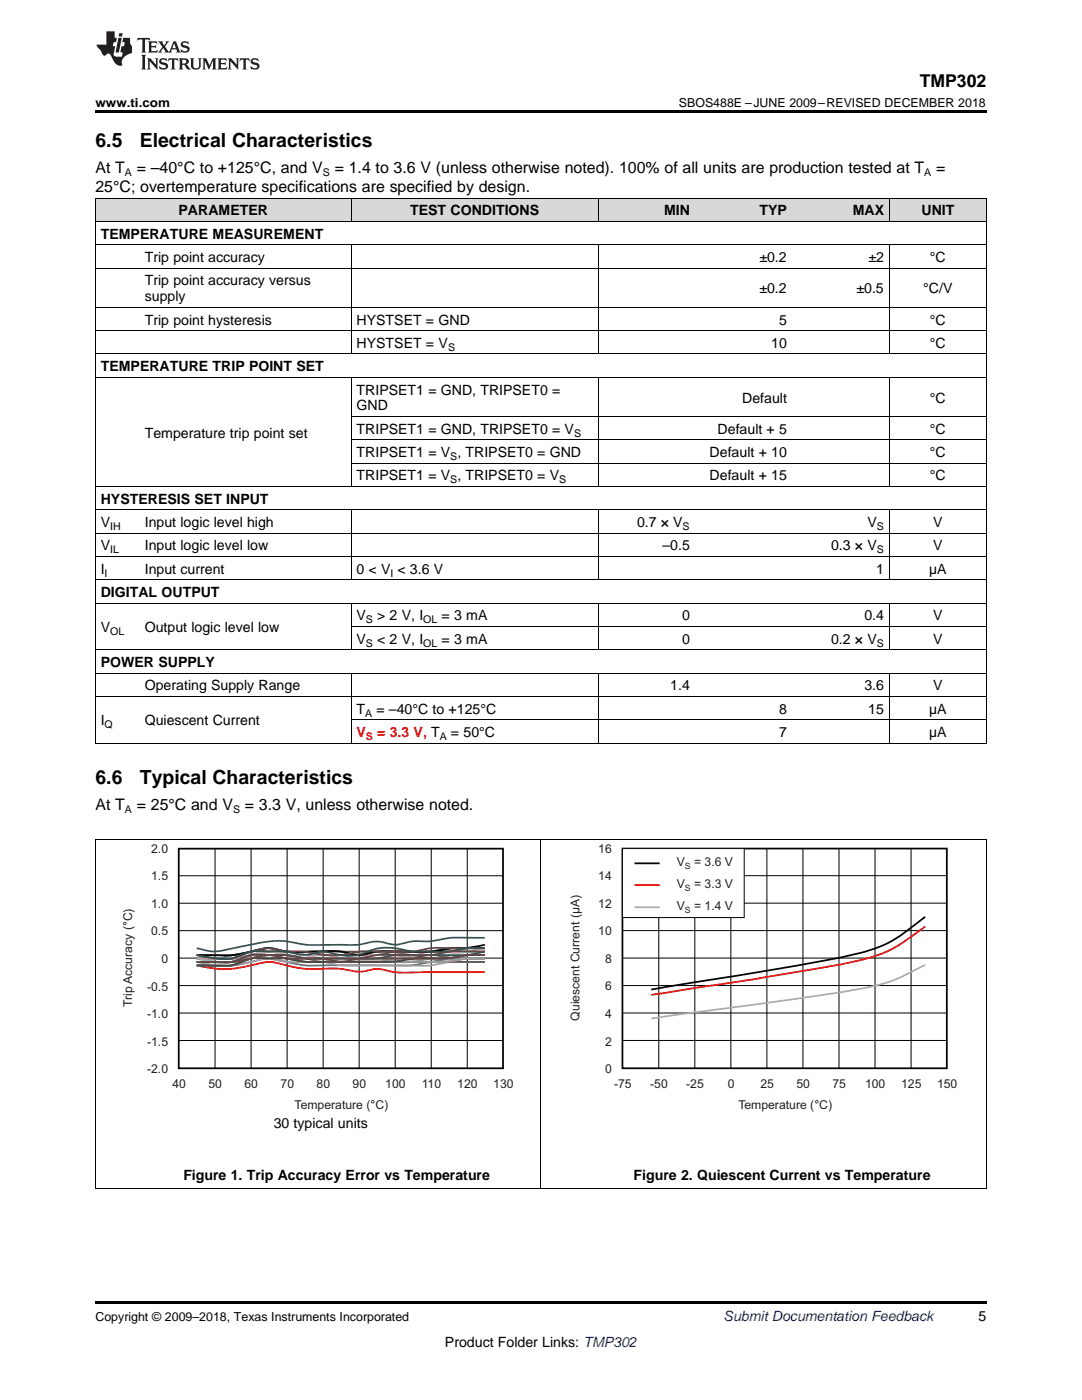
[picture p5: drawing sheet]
<svg xmlns="http://www.w3.org/2000/svg" width="216mm" height="279mm" viewBox="0 0 216 279" stroke-linecap="round" stroke-linejoin="round" font-family="sans-serif">
<g fill="#d8d8d8">
<path d="M19 39.6h8.8v4.6h-8.8z"/>
<path d="M27.8 39.6h42.3v4.6h-42.3z"/>
<path d="M70.1 39.6h49.3v4.6h-49.3z"/>
<path d="M119.4 39.6h19.3v4.6h-19.3z"/>
<path d="M138.7 39.6h19.4v4.6h-19.4z"/>
<path d="M158.1 39.6h19.4v4.6h-19.4z"/>
<path d="M177.5 39.6h19.3v4.6h-19.3z"/>
</g>
<path d="M19 237.2h.2zM196.7 237.2h.1zM19 259.7h177.8v.5h-177.8z" fill="#000"/>
<g fill="none" stroke="#000" stroke-width=".2">
<path d="M19.1 167.6v69.6M35.7 174.8h64.7M42.9 169.4v43.8M50.1 169.4v43.8M57.3 169.4v43.8M64.5 169.4v43.8M71.7 169.4v43.8M78.9 169.4v43.8M86 169.4v43.8M93.2 169.4v43.8M107.9 167.6v69.6M124.2 174.8h64.7"/>
<path d="M131.5 169.4v43.8M138.6 169.4v43.8M145.8 169.4v43.8M153 169.4v43.8M160.2 169.4v43.8M167.4 169.4v43.8M174.6 169.4v43.8M181.8 169.4v43.8M196.8 167.6v69.6M35.7 180.3h64.7M35.7 191.2h64.7M35.7 185.7h64.7"/>
<path d="M35.7 196.7h64.7M124.2 180.2h64.7M124.2 191.2h64.7M124.2 185.7h64.7M124.2 196.7h64.7M35.7 202.2h64.7M35.7 207.7h64.7M124.2 202.2h64.7M124.2 207.6h64.7M19 237.2h177.8"/>
</g>
<path d="M35.7 169.4h64.7v43.8h-64.7zM124.2 169.4h64.7v43.8h-64.7zM96.8 188.5a26.6 26.6 0 0 1-7 .8l-.7 .1a30.3 30.3 0 0 1-9.3 .5 18 18 0 0 0-7.5 .6 9.6 9.6 0 0 1-3.8-.5l-2.2-.2-4.4 .1a18.1 18.1 0 0 1-7.6-.6 16.6 16.6 0 0 0-5.3 .9 40.3 40.3 0 0 1-9.7 .4M184.6 183l-.8 .6a28.2 28.2 0 0 1-11.4 6.4 463 463 0 0 1-33.3 6l-9.2 1.5" fill="none" stroke="#000" stroke-width=".35"/>
<path d="M96.8 189.2h-2.8a23.3 23.3 0 0 0-7.9 .7l-3 .1a19.6 19.6 0 0 0-7.7 .6l-2.3 .1-7.9-.1a22.2 22.2 0 0 1-7.8-.7h-3.7a10.2 10.2 0 0 0-6.2 1 11.1 11.1 0 0 1-5.2 .4h-3" fill="none" stroke="#303391" stroke-width=".35"/>
<path d="M96.8 189.2a22.4 22.4 0 0 0-6.7 .6l-2.2 .1h-8.1a22.7 22.7 0 0 0-7.7 .6 41 41 0 0 1-11.5-.5l-5-.1a25 25 0 0 0-6.1 .2l-.7 .2a9 9 0 0 1-5.7 1h-3.8" fill="none" stroke="#ec2a2d" stroke-width=".35"/>
<path d="M39.3 191.3h2.3a26.9 26.9 0 0 0 10.8-1.3 10.4 10.4 0 0 1 5 .7 21.6 21.6 0 0 0 8 .6h31.4" fill="none" stroke="#313b97" stroke-width=".35"/>
<path d="M96.8 189.2a22.3 22.3 0 0 0-6.7 .6l-3.7 .1a31.4 31.4 0 0 0-7.8 .6l-14 .1a20.6 20.6 0 0 1-7.2-.7 24.9 24.9 0 0 0-9.2 1.1 41.4 41.4 0 0 1-8.2 .3h-.7" fill="none" stroke="#8f308f" stroke-width=".35"/>
<path d="M96.8 190.6h-2.8a22.6 22.6 0 0 0-7.7 .7l-.9-.1a7.9 7.9 0 0 0-5.4-.2l-2.8 .3h-12.6a21.2 21.2 0 0 1-7.2-.7h-3.7a10.3 10.3 0 0 0-6.2 1 11.2 11.2 0 0 1-5.2 .4h-3" fill="none" stroke="#8c2824" stroke-width=".35"/>
<path d="M96.8 189.2h-2.9a22.8 22.8 0 0 0-8 .7l-1.4 .3a19.1 19.1 0 0 1-6.5 .4h-5.4a18.5 18.5 0 0 0-7.5 .6 18.1 18.1 0 0 1-5.6-.9 20.6 20.6 0 0 0-10.6 .6 41.1 41.1 0 0 1-9.6 .4" fill="none" stroke="#e67ad1" stroke-width=".35"/>
<path d="M96.8 189.9h-17.4a20.3 20.3 0 0 0-7.4 .7l-1.4-.1a18.6 18.6 0 0 0-7.8-.6h-.8a20.9 20.9 0 0 1-8-.6 25.5 25.5 0 0 0-5.5 .9l-2.2 .5a9.6 9.6 0 0 1-5.7 .2l-1.3-.3" fill="none" stroke="#00959f" stroke-width=".35"/>
<path d="M96.8 192l-6.7-.1a22.8 22.8 0 0 0-7.5 .7l-1.5 .1-14.2-.1a32.9 32.9 0 0 1-8.1-.3l-2.1-.4a8.8 8.8 0 0 0-6.4 0 23.3 23.3 0 0 1-8.7 .8h-2.3" fill="none" stroke="#595989" stroke-width=".35"/>
<path d="M96.8 189.9a29.2 29.2 0 0 0-7.4 .6l-9.6 .1a17.9 17.9 0 0 0-7.5 .6 10 10 0 0 1-3.8-.5l-2.2-.2-3.7 .1a19.7 19.7 0 0 1-7.3-.4 8 8 0 0 0-5 .4 24 24 0 0 1-8.7 .7h-2.3" fill="none" stroke="#82b5e3" stroke-width=".35"/>
<path d="M39.3 192.7a20.8 20.8 0 0 0 12.1-.4 7.5 7.5 0 0 1 5.4 .3 23.9 23.9 0 0 0 9.3 .7l2.2 .1a9.9 9.9 0 0 0 5.8 .1 7.9 7.9 0 0 1 4.2 .5l2.7 .1 15.8-.1M184.6 184.9l-.8 .6a28 28 0 0 1-13.5 6.4l-19.6 3.5-20.8 3.1" fill="none" stroke="#f00" stroke-width=".35"/>
<path d="M96.8 192h-2.4a26.5 26.5 0 0 0-8.6 .7h-13.7a19.3 19.3 0 0 1-7.3-.7l-2.2-.1a19.7 19.7 0 0 1-8.3-.6 16.6 16.6 0 0 0-5.3 .9 40.3 40.3 0 0 1-9.7 .5" fill="none" stroke="#b080b2" stroke-width=".35"/>
<path d="M96.8 190.6h-2.8a22.8 22.8 0 0 0-7.8 .7l-2.3 .1-10.7-.1a20.8 20.8 0 0 0-8.2 .6h-1.4a15 15 0 0 0-5.6-.6l-1.4-.1a9.3 9.3 0 0 0-7.7 .6 9.8 9.8 0 0 1-5.8 .9h-3.8" fill="none" stroke="#8e8f37" stroke-width=".35"/>
<path d="M96.8 189.2a24.2 24.2 0 0 1-8.6 .7h-8.7a24.5 24.5 0 0 0-7.7 .6 44.1 44.1 0 0 1-11.4-.5 35.9 35.9 0 0 0-12.8 1.1l-2.1 .2h-6.2" fill="none" stroke="#d96969" stroke-width=".35"/>
<path d="M96.8 189.9a31.9 31.9 0 0 0-7.5 .6l-10.3 .1a20.9 20.9 0 0 0-7.3 .7h-5.6a28.8 28.8 0 0 1-11.4-1.3 11.8 11.8 0 0 0-6.5 1.4 12 12 0 0 1-5.9 .6h-3" fill="none" stroke="#cba8ce" stroke-width=".35"/>
<path d="M96.8 189.2h-.9a32.2 32.2 0 0 0-9.6 .6l-24.4 .1a18.1 18.1 0 0 1-7.6-.6 16.6 16.6 0 0 0-5.3 .9 40.3 40.3 0 0 1-9.7 .4" fill="none" stroke="#9e3b3b" stroke-width=".35"/>
<path d="M96.8 191.3h-2.9a27.4 27.4 0 0 0-8 .6l-21.3 .1a21.2 21.2 0 0 1-7.2-.7h-3.7a10.2 10.2 0 0 0-6.2 1 11.1 11.1 0 0 1-5.2 .4h-3" fill="none" stroke="#0391bf" stroke-width=".35"/>
<path d="M39.3 192h2.3a27.9 27.9 0 0 0 10.8-1.3 10.4 10.4 0 0 1 5 .6 21.6 21.6 0 0 0 8 .6l31.4 .1" fill="none" stroke="#595959" stroke-width=".35"/>
<path d="M96.8 187.2l-3.1-.1a20.8 20.8 0 0 0-7.1 .7l-1.9 .1a11.5 11.5 0 0 0-5.1 .6 10.7 10.7 0 0 1-3.8-.6 12.8 12.8 0 0 0-4.2 .6l-6.4 .1a24.5 24.5 0 0 1-8.1-.7 26.7 26.7 0 0 0-8.5 .9l-2.2 .5a9.6 9.6 0 0 1-5.8 .3l-1.3-.4" fill="none" stroke="#295c75" stroke-width=".35"/>
<path d="M96.8 190.6a21.5 21.5 0 0 0-7.1 .6l-1.3 .1h-23.8a20.9 20.9 0 0 1-7.2-.7 29.8 29.8 0 0 0-9.8 1.2l-2.1 .2h-6.2h2.3a27.8 27.8 0 0 0 10.8-1.3 8.3 8.3 0 0 1 4.3 .5 32.6 32.6 0 0 0 6.4 0l2.2 .2a19.9 19.9 0 0 0 7.6 .6l10.6-.1a32.7 32.7 0 0 0 9.7-.6h3.6" fill="none" stroke="#f3a62c" stroke-width=".35"/>
<path d="M39.3 191.3a17 17 0 0 0 7.6 .5l.4-.1a7.9 7.9 0 0 1 5.6-1.1h1a18.6 18.6 0 0 1 6.6 .6l1.4 .1a11.5 11.5 0 0 1 5.2 .6 15.8 15.8 0 0 0 4.6-.6 19.9 19.9 0 0 1 6.4 .6 19.5 19.5 0 0 0 7.7-.6h11" fill="none" stroke="#66c291" stroke-width=".35"/>
<path d="M96.8 189.2h-6.8a19.8 19.8 0 0 0-7.4 .7h-6.5a22.6 22.6 0 0 0-7.9 .7 20.3 20.3 0 0 1-7.1-.7h-.7a14.6 14.6 0 0 1-6-.6 12.7 12.7 0 0 0-6.5 1.5 10.3 10.3 0 0 1-6.5 .2l-2.1-.4" fill="none" stroke="#69265e" stroke-width=".35"/>
<path d="M96.8 190.6h-10.8a24.9 24.9 0 0 0-7 .6l-11.2 .1a52.8 52.8 0 0 1-8-.2 23.1 23.1 0 0 0-6.9-.5 7.9 7.9 0 0 0-5.6 1.1 13.6 13.6 0 0 1-7.3-.3l-.7-.1M184.6 192.6l-.8 .4a33.9 33.9 0 0 1-13.3 4.6l-13.2 2-27.4 3.7" fill="none" stroke="#ababab" stroke-width=".35"/>
<path d="M96.8 189.9a24 24 0 0 1-8.5 .7h-5.1a22.6 22.6 0 0 0-7.8 .6l-2.3 .2-7.9-.1a22.6 22.6 0 0 1-7.8-.7h-3.7a10.3 10.3 0 0 0-6.2 1 11.2 11.2 0 0 1-5.2 .4h-3" fill="none" stroke="#0f5781" stroke-width=".35"/>
<path d="M96.8 191.3a21.3 21.3 0 0 0-7.1 .6l-1.3 .1-10.3-.1-16.8 .1a23.5 23.5 0 0 1-7.8-.7 9 9 0 0 0-6.3 1.1 11.1 11.1 0 0 1-5.8 0l-2.1-.4" fill="none" stroke="#b2b066" stroke-width=".35"/>
<path d="M96.8 189.2h-1.1a16.8 16.8 0 0 0-5.8 .7h-5.4a18.5 18.5 0 0 1-5.6-.7 10 10 0 0 0-6.4 1.1 12.7 12.7 0 0 1-7.3-.3h-1.4a8.3 8.3 0 0 1-6.1 0l-1.4-.1h-2.9a9.9 9.9 0 0 0-6.2 1.1 8.6 8.6 0 0 1-5.1 .1l-2.8-.5" fill="none" stroke="#296b4a" stroke-width=".35"/>
<path d="M96.8 190.6a22.3 22.3 0 0 0-6.7 .6l-3.7 .1a23.8 23.8 0 0 0-7.1 .6l-2.1 .1h-12.6a21.2 21.2 0 0 1-7.2-.7h-3.7a10.2 10.2 0 0 0-6.2 1 11.1 11.1 0 0 1-5.2 .4h-3" fill="none" stroke="#484d1f" stroke-width=".35"/>
<path d="M96.8 190.6a22.4 22.4 0 0 0-6.7 .6l-2.2 .1h-13a15.7 15.7 0 0 0-6.3 .6l-1.9-.1a17.4 17.4 0 0 0-7.1-.4 22.8 22.8 0 0 1-5.7-.8l-1.5 .1a29.1 29.1 0 0 1-11.6 1.3h-1.5" fill="none" stroke="#84471f" stroke-width=".35"/>
<path d="M96.8 189.9h-2.8a23 23 0 0 0-7.9 .7l-2.4 .1-4.6-.1a19.5 19.5 0 0 0-7.2 .7h-6.6a22.5 22.5 0 0 1-7.9-.7h-3.7a10.3 10.3 0 0 0-6.2 1 11.2 11.2 0 0 1-5.2 .4h-3" fill="none" stroke="#6b4f29" stroke-width=".35"/>
<path d="M124.2 169.4h24.3v13.7h-24.3z" fill-rule="evenodd" fill="#fff"/>
<g fill="none" stroke="#000" stroke-width=".2">
<path d="M19 39.5h177.8M19.1 39.5v108.9M70 39.5v4.7M119.3 39.5v4.7M177.4 39.5v4.7M196.8 39.5v108.9M19 53.5h177.8M19 48.8h177.8M19 44.2h177.8M70 48.9v21.8M119.3 48.9v21.8M177.4 48.9v21.8"/>
<path d="M19 75.3h177.8M19 70.6h177.8M19 66h177.8M19 61.3h177.8M70 75.3v21.9M119.3 75.3v21.9M177.4 75.3v21.9M19 97.1h177.8M70.1 92.4h126.7M70.1 87.8h126.7M70.1 83.1h126.7M19 115.7h177.8"/>
<path d="M19 111.1h177.8M19 106.4h177.8M19 101.8h177.8M70 101.8v14M119.3 101.8v14M177.4 101.8v14M19 139h177.8M19 134.4h177.8M19 129.7h177.8M19 120.4h177.8M70 120.4v9.4M70 134.4v14"/>
<path d="M70.1 125h126.7M119.3 120.4v9.4M119.3 134.4v14M177.4 120.4v9.4M177.4 134.4v14M19 148.3h177.8M70.1 143.7h126.7M19 167.6h177.8M124.2 169.4h24.3v13.7h-24.3z"/>
</g>
<path d="M126.8 172.3h4.7" fill="none" stroke="#000" stroke-width=".35"/>
<path d="M126.8 176.6h4.7" fill="none" stroke="#f00" stroke-width=".35"/>
<path d="M126.8 181.1h4.7" fill="none" stroke="#ababab" stroke-width=".35"/>
<path d="M19 22h177.8v.5h-177.8zM19 148.3l.2 .1zM70 148.3l.1 .1zM119.3 148.3l.1 .1zM138.6 148.3l.1 .1zM158 148.3l.1 .1zM177.4 148.3l.1 .1zM196.7 148.3l.1 .1z" fill="#000"/>
<g fill="#231f20">
<path d="M27.5 7.6l-.1 .5 .4-.2h.6v.1v2.1l-.2 .4h1l-.3-.4v-2.1l.1-.1h.5l.5 .2-.2-.5zM29.5 8.3l.2 .3v1.5l-.2 .4h1.8l.2-.6a1.04 1.04 0 0 1-1.3 .2v-.7h.6l.3 .2v-.6l-.3 .2h-.6v-.6l.8-.1 .4 .3-.2-.5zM31.5 8.3l.9 1.1-.9 1.1h.8l-.2-.2 .5-.7 .4 .7-.2 .2h1.5l-.1-.2 .1-.4h.9l.1 .4-.2 .2h1l-.3-.3-.7-1.9h-.5l-.9 2-.8-1 .9-1h-.8l.1 .3-.3 .5-.4-.6 .2-.2zM34.7 8.6l.4 1h-.7zM36.3 8.4a.63 .63 0 0 0-.2 .7 .63 .63 0 0 0 .6 .4l.6 .2 .1 .2a.75 .75 0 0 1-.7 .4 .75 .75 0 0 1-.6-.5l.1 .7 .1-.1a1.11 1.11 0 0 0 1.5-.6 1.13 1.13 0 0 0-1.2-.8l-.1-.4a1.04 1.04 0 0 1 1.2 .2l-.2-.5-.1 .1-.5-.2zM28.2 10.9l.2 .4v2.2l-.2 .4h1l-.3-.4v-2.2l.3-.4zM29.3 11.6l.3 .4v1.5l-.3 .4h.8l-.2-.4v-1.3l1.5 1.7v-1.9l.2-.4h-.7l.2 .4v.9l-1.1-1.3zM32 11.8a.62 .62 0 0 0-.2 .7 .62 .62 0 0 0 .6 .4l.6 .1 .1 .3a.76 .76 0 0 1-.7 .3 .76 .76 0 0 1-.6-.4l.1 .7 .1-.1a1.11 1.11 0 0 0 1.5-.6 1.13 1.13 0 0 0-1.2-.8l-.1-.4a1.04 1.04 0 0 1 1.2 .2l-.2-.6-.1 .1-.5-.1zM33.7 11.6l-.2 .6a.61 .61 0 0 1 .8-.3v1.6l-.2 .4h.9l-.2-.4v-1.6a.63 .63 0 0 1 .8 .3l-.2-.6zM35.6 11.6l.3 .4v1.5l-.3 .4h1l-.2-.2v-.8l.5 .2a.76 .76 0 0 0 1.2 .7l-1-1a.58 .58 0 0 0 .6-.5 .58 .58 0 0 0-.5-.6zM36.4 11.9h.1a.45 .45 0 0 1 .5 .1 .45 .45 0 0 1 .1 .5l-.7 .2zM37.9 11.6l.2 .2a2.17 2.17 0 0 0 .3 1.9 .99 .99 0 0 0 1.6-.6v-1.1l.2-.4h-.7l.2 .2a1.92 1.92 0 0 1-.2 1.8 .6 .6 0 0 1-.9-.5v-1.1l.2-.4zM40.4 11.6l.2 .4v1.5l-.2 .4h.7l-.2-.4v-1.4l.8 1.8 .8-1.8v1.4l-.2 .4h.9l-.2-.4v-1.5l.2-.4h-.8l-.6 1.5-.6-1.5zM43.4 11.6l.2 .4v1.5l-.2 .4h1.8l.2-.6a1.04 1.04 0 0 1-1.3 .1v-.6h.5l.4 .2v-.6l-.4 .2h-.5v-.7h.8l.3 .3-.1-.6zM45.5 11.6l.2 .4v1.5l-.2 .4h.7l-.2-.4v-1.3l1.5 1.7v-1.9l.2-.4h-.7l.2 .4v.9l-1.1-1.3zM47.9 11.6l-.1 .6a.61 .61 0 0 1 .8-.3v1.6l-.3 .4h1l-.3-.4 .1-1.6a.63 .63 0 0 1 .7 .3l-.1-.6zM50.2 11.8a.62 .62 0 0 0-.2 .7 .62 .62 0 0 0 .6 .4l.6 .1 .2 .3a.76 .76 0 0 1-.8 .3 .76 .76 0 0 1-.6-.4l.1 .7 .2-.1a1.11 1.11 0 0 0 1.5-.6 1.13 1.13 0 0 0-1.3-.8l-.1-.4a1.04 1.04 0 0 1 1.2 .2l-.1-.6-.2 .1-.5-.1z"/>
<path d="M21.2 6.3v2.6h-1.9l.1 .4 .7 .9a.91 .91 0 0 0 1 .8 .56 .56 0 0 1 .5-.3 .56 .56 0 0 1 .5 .3l.4 .8a1.53 1.53 0 0 0 1.9 1.2 1.54 1.54 0 0 1 1-2.1l.9-.3v-1.4a1.52 1.52 0 0 1-.3-1.6h-1.4l-.2 .8h.5l-.2 .8h-.4l-.2 1v.2l.4 .1-.2 .8a1.93 1.93 0 0 1-1.6-.3l.3-1.8h-.5l.2-.8h.4l.2-.8h-.4v-1.3zM23.6 7.6l-.6 2.9h.7l.6-2.9zM23.8 6.6l-.1 .7h.6l.2-.7z"/>
</g>
<g font-size="3.9">
<text x="19" y="29.3">6.5</text>
<text x="27.9" y="29.3">Electrical Characteristics</text>
<text x="19" y="156.5">6.6</text>
<text x="27.9" y="156.5">Typical Characteristics</text>
</g>
<text font-size="3.5" x="183.5" y="17.3">TMP302</text>
<g font-size="3.2">
<text x="19" y="34.4">At T</text>
<text x="27.3" y="34.4">= –40°C to +125°C, and V</text>
<text x="66.8" y="34.4">= 1.4 to 3.6 V (unless otherwise noted). 100% of all units are production tested at T</text>
<text x="186.8" y="34.4">=</text>
<text x="19" y="38.3">25°C; overtemperature specifications are specified by design.</text>
<text x="19" y="161.6">At T</text>
<text x="27.3" y="161.6">= 25°C and V</text>
<text x="48.9" y="161.6">= 3.3 V, unless otherwise noted.</text>
</g>
<g font-size="2.8">
<text x="20.1" y="47.6">TEMPERATURE MEASUREMENT</text>
<text x="35.6" y="43">PARAMETER</text>
<text x="81.8" y="43">TEST CONDITIONS</text>
<text x="132.5" y="43">MIN</text>
<text x="151.6" y="43">TYP</text>
<text x="170.1" y="43">MAX</text>
<text x="183.9" y="43">UNIT</text>
<text x="28.9" y="52.3">Trip point accuracy</text>
<text x="151.6" y="52.3">±0.2</text>
<text x="173.3" y="52.3">±2</text>
<text x="185.6" y="52.3">°C</text>
<text x="28.9" y="56.9">Trip point accuracy versus</text>
<text x="151.6" y="58.5">±0.2</text>
<text x="170.9" y="58.5">±0.5</text>
<text x="184.2" y="58.5">°C/V</text>
<text x="28.9" y="60.1">supply</text>
<text x="28.9" y="64.8">Trip point hysteresis</text>
<text x="71.2" y="64.8">HYSTSET = GND</text>
<text x="155.5" y="64.8">5</text>
<text x="185.6" y="64.8">°C</text>
<text x="71.2" y="69.4">HYSTSET = V</text>
<text x="153.9" y="69.4">10</text>
<text x="185.6" y="69.4">°C</text>
<text x="20.1" y="74.1">TEMPERATURE TRIP POINT SET</text>
<text x="71.2" y="78.7">TRIPSET1 = GND, TRIPSET0 =</text>
<text x="71.2" y="81.9">GND</text>
<text x="148.1" y="80.3">Default</text>
<text x="185.6" y="80.3">°C</text>
<text x="28.9" y="87.3">Temperature trip point set</text>
<text x="71.2" y="86.6">TRIPSET1 = GND, TRIPSET0 = V</text>
<text x="143.2" y="86.6">Default + 5</text>
<text x="185.6" y="86.6">°C</text>
<text x="71.2" y="91.2">TRIPSET1 = V , TRIPSET0 = GND</text>
<text x="71.2" y="95.9">TRIPSET1 = V , TRIPSET0 = V</text>
<text x="141.6" y="91.2">Default + 10</text>
<text x="141.6" y="95.9">Default + 15</text>
<text x="185.6" y="91.2">°C</text>
<text x="185.6" y="95.9">°C</text>
<text x="20.1" y="100.5">HYSTERESIS SET INPUT</text>
<text x="20.1" y="105.2">V</text>
<text x="28.9" y="105.2">Input logic level high</text>
<text x="127.1" y="105.2">0.7 × V</text>
<text x="173.1" y="105.2">V</text>
<text x="186.2" y="105.2">V</text>
<text x="20.1" y="109.9">V</text>
<text x="28.9" y="109.9">Input logic level low</text>
<text x="132.2" y="109.9">–0.5</text>
<text x="165.8" y="109.9">0.3 × V</text>
<text x="186.2" y="109.9">V</text>
<text x="20.1" y="114.5">I</text>
<text x="20.1" y="119.2">DIGITAL OUTPUT</text>
<text x="28.9" y="114.5">Input current</text>
<text x="71.2" y="114.5">0 &lt; V &lt; 3.6 V</text>
<text x="174.8" y="114.5">1</text>
<text x="185.4" y="114.5">µA</text>
<text x="71.2" y="123.8">V</text>
<text x="75.3" y="123.8">&gt; 2 V, I</text>
<text x="88.1" y="123.8">= 3 mA</text>
<text x="136.1" y="123.8">0</text>
<text x="172.5" y="123.8">0.4</text>
<text x="186.2" y="123.8">V</text>
<text x="20.1" y="126.2">V</text>
<text x="28.9" y="126.2">Output logic level low</text>
<text x="71.2" y="128.5">V</text>
<text x="75.3" y="128.5">&lt; 2 V, I</text>
<text x="88.1" y="128.5">= 3 mA</text>
<text x="136.1" y="128.5">0</text>
<text x="165.8" y="128.5">0.2 × V</text>
<text x="186.2" y="128.5">V</text>
<text x="20.1" y="133.1">POWER SUPPLY</text>
<text x="28.9" y="137.8">Operating Supply Range</text>
<text x="133.7" y="137.8">1.4</text>
<text x="172.5" y="137.8">3.6</text>
<text x="186.2" y="137.8">V</text>
<text x="71.2" y="142.5">T</text>
<text x="75.1" y="142.5">= –40°C to +125°C</text>
<text x="155.5" y="142.5">8</text>
<text x="173.2" y="142.5">15</text>
<text x="185.4" y="142.5">µA</text>
<text x="20.1" y="144.8">I</text>
<text x="28.9" y="144.8">Quiescent Current</text>
<text x="90" y="147.1">= 50°C</text>
<text x="155.5" y="147.1">7</text>
<text x="185.4" y="147.1">µA</text>
<text x="54.6" y="225.1">30 typical units</text>
<text x="36.6" y="235.5">Figure 1. Trip Accuracy Error vs Temperature</text>
<text x="126.4" y="235.5">Figure 2. Quiescent Current vs Temperature</text>
<text x="195.3" y="263.6">5</text>
<text x="88.8" y="268.9">Product Folder Links: TMP302</text>
</g>
<g font-size="2.8" fill="#f00">
<text x="71.2" y="147.1">V</text>
<text x="75.3" y="147.1">= 3.3 V, T</text>
</g>
<text font-size="2.8" fill="#0000c8" x="144.4" y="263.6">Submit Documentation Feedback</text>
<g font-size="2.5">
<text x="19" y="21.4">www.ti.com</text>
<text x="135.5" y="21.4">SBOS488E –JUNE 2009–REVISED DECEMBER 2018</text>
<text x="19" y="263.6">Copyright © 2009–2018, Texas Instruments Incorporated</text>
</g>
<g font-size="2.4" fill="#231f20">
<text x="30.2" y="170.2">2.0</text>
<text x="119.4" y="170.2">16</text>
<text x="135" y="172.8">V</text>
<text x="138.5" y="172.8">= 3.6 V</text>
<text x="30.2" y="175.7">1.5</text>
<text x="119.4" y="175.7">14</text>
<text x="135" y="177.2">V</text>
<text x="138.5" y="177.2">= 3.3 V</text>
<text x="30.2" y="181.2">1.0</text>
<text x="119.4" y="181.2">12</text>
<text x="135" y="181.6">V</text>
<text x="138.5" y="181.6">= 1.4 V</text>
<text x="30.2" y="186.7">0.5</text>
<text x="119.4" y="186.7">10</text>
<text x="29.4" y="197.7">-0.5</text>
<text x="32.2" y="192.2">0</text>
<text x="120.7" y="192.2">8</text>
<text x="120.7" y="197.7">6</text>
<text x="26.4" y="201" transform="rotate(-90 26.4 201)">Trip Accuracy ( C)</text>
<text x="29.4" y="203.2">-1.0</text>
<text x="115.6" y="203.7" transform="rotate(-90 115.6 203.7)">Quiescent Current (µA)</text>
<text x="120.7" y="203.2">4</text>
<text x="29.4" y="208.7">-1.5</text>
<text x="120.7" y="208.7">2</text>
<text x="29.4" y="214.2">-2.0</text>
<text x="120.7" y="214.2">0</text>
<text x="34.4" y="217.1">40</text>
<text x="41.6" y="217.1">50</text>
<text x="48.8" y="217.1">60</text>
<text x="56" y="217.1">70</text>
<text x="58.8" y="221.4">Temperature ( C)</text>
<text x="63.2" y="217.1">80</text>
<text x="70.4" y="217.1">90</text>
<text x="76.9" y="217.1">100</text>
<text x="84.2" y="217.1">110</text>
<text x="91.3" y="217.1">120</text>
<text x="98.4" y="217.1">130</text>
<text x="122.5" y="217.1">-75</text>
<text x="129.7" y="217.1">-50</text>
<text x="136.9" y="217.1">-25</text>
<text x="145.2" y="217.1">0</text>
<text x="147.3" y="221.4">Temperature ( C)</text>
<text x="151.7" y="217.1">25</text>
<text x="158.9" y="217.1">50</text>
<text x="166.1" y="217.1">75</text>
<text x="172.6" y="217.1">100</text>
<text x="179.8" y="217.1">125</text>
<text x="187" y="217.1">150</text>
</g>
<g font-size="2.4">
<text x="26.4" y="184.9" transform="rotate(-90 26.4 184.9)">°</text>
<text x="73.9" y="221.4">°</text>
<text x="162.5" y="221.4">°</text>
</g>
<g font-size="2.1">
<text x="24.9" y="35.1">A</text>
<text x="64.4" y="35.1">S</text>
<text x="184.4" y="35.1">A</text>
<text x="89.4" y="70">S</text>
<text x="114.6" y="87.1">S</text>
<text x="89.8" y="91.8">S</text>
<text x="89.8" y="96.4">S</text>
<text x="111.6" y="96.4">S</text>
<text x="22" y="105.8">IH</text>
<text x="136.2" y="105.8">S</text>
<text x="175" y="105.8">S</text>
<text x="22" y="110.4">IL</text>
<text x="174.9" y="110.4">S</text>
<text x="20.9" y="115.1">I</text>
<text x="77.9" y="115.1">I</text>
<text x="73" y="124.4">S</text>
<text x="84.5" y="124.4">OL</text>
<text x="22" y="126.7">OL</text>
<text x="73" y="129">S</text>
<text x="84.5" y="129">OL</text>
<text x="174.9" y="129">S</text>
<text x="72.8" y="143">A</text>
<text x="20.9" y="145.3">Q</text>
<text x="87.7" y="147.7">A</text>
<text x="24.9" y="162.2">A</text>
<text x="46.5" y="162.2">S</text>
</g>
<text font-size="2.1" fill="#f00" x="73" y="147.7">S</text>
<g font-size="1.7" fill="#231f20">
<text x="136.7" y="173.5">S</text>
<text x="136.7" y="177.9">S</text>
<text x="136.7" y="182.3">S</text>
</g>
</svg>
